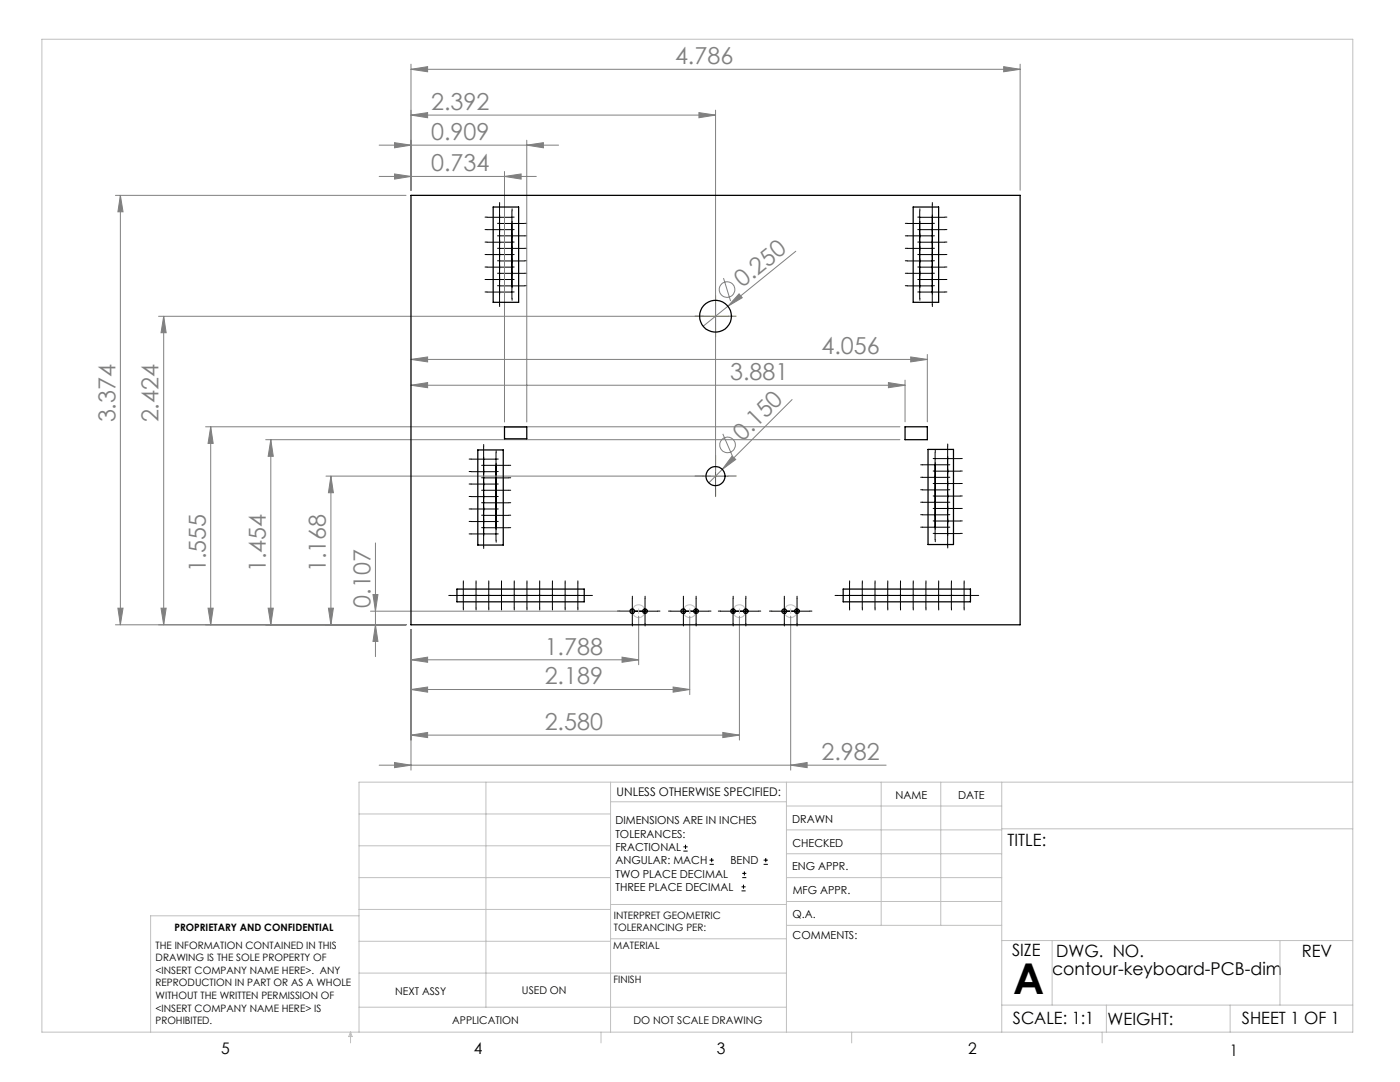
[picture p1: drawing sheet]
<svg xmlns="http://www.w3.org/2000/svg" width="279mm" height="216mm" viewBox="0 0 279 216" stroke-linecap="round" stroke-linejoin="round" font-family="sans-serif">
<g fill="none" stroke="#808080" stroke-width=".2">
<path d="M82 13.8l3.3-.5v1zM82 12.8v25.2M82 13.8h121.6M200.3 13.3l3.3 .5-3.3 .5zM203.6 12.8v25.2M23 39h58M24 39v85.7M24 39l.6 3.3h-1.1zM75.7 35.2h31.3M75.7 29h35.8M78.7 34.7l3.3 .5-3.3 .5zM78.7 28.5l3.3 .5-3.3 .5z"/>
<path d="M82 23l3.3-.5v1zM82 23h60.8M100.7 35.2l3.3-.5v1zM100.7 34.2v50M105.1 29l3.3-.5v1zM105.1 28v56.2M139.5 22.5l3.3 .5-3.3 .5zM142.8 22v72M144.4 55.5l1.4 4.6M147.5 58.6l.6 .8-2.8 1.7zM158.8 50.1l-13.5 11M31.6 63.1h110.2"/>
<path d="M32.7 63.1v61.6M32.7 63.1l.5 3.3h-1.1zM82 76.9l3.3-.6v1.1zM82 71.7l3.3-.5v1zM82 76.9h98.6M82 71.7h103.1M145.3 61.1l-5 4M158.1 79.7l-14 14M177.3 76.3l3.3 .6-3.3 .5zM180.6 75.8v8.4M181.8 71.2l3.3 .5-3.3 .5zM185.1 70.7v13.5"/>
<path d="M41 85.2h138.6M42.1 85.2v39.5M42.1 85.2l.4 3.3h-1zM53 87.7h126.6M54 87.7l.5 3.4h-1zM54 87.7v37M65.1 95h76.7M66 95v29.7M66 95l.5 3.3h-1zM144.1 93.7l-2.6 2.6M144.3 86.6l1.9 4.4M146.1 91l.7 .7-2.7 2z"/>
<path d="M74.4 118.6h1l-.5 3.4zM74.9 108.3v22.7M23 124.7h58M23.5 121.4h1.1l-.6 3.3zM32.1 121.4h1.1l-.5 3.3zM41.5 121.4h1l-.4 3.3zM53.5 121.4h1l-.5 3.3zM65.5 121.4h1l-.5 3.3zM73.9 122h52.5M74.9 124.7l.5 3.3h-1zM82 131.7l3.3-.6v1.1zM82 137.6l3.3-.5v1z"/>
<path d="M82 125.7v28M82 131.7h45.5M82 137.6h55.7M124.1 131.1l3.4 .6-3.4 .5zM127.5 122.9v9.7M134.3 137.1l3.4 .5-3.4 .5zM137.7 122.9v15.7M147.6 122.9v24.8M157.8 122.9v30.8M75.7 152.7h101.1M78.7 152.2l3.3 .5-3.3 .5zM82 146.7l3.3-.5v1z"/>
<path d="M82 146.7h65.6M144.3 146.2l3.3 .5-3.3 .5zM157.8 152.7l3.3-.5v1z"/>
<circle cx="145.1" cy="57.8" r="1.56"/>
<circle cx="145.2" cy="88.8" r="1.56"/>
</g>
<g fill="none" stroke="#000" stroke-width=".2">
<path d="M97.2 43.4h5M97.2 45.8h5M97.2 48.3h5M97.2 50.8h5M97.2 53.3h5M97.2 55.8h5M97.2 58.3h5M99.7 40.9v19.9M99.7 52.1h5M99.7 49.6h5M99.7 47.1h5M99.7 44.6h5"/>
<path d="M99.7 57h5M99.7 54.5h5M102.2 42.1v17.4M181 52.1h5.1M181 49.6h5.1M181 47.1h5.1M181 44.6h5.1M181 57h5.1M181 54.5h5.1M183.6 43.4h5M183.6 45.8h5M183.6 48.3h5"/>
<path d="M183.6 50.8h5M183.6 53.3h5M183.6 55.8h5M183.6 58.3h5M183.6 42.1v17.4M186.1 40.9v19.9M94 91.6h5M94 94.1h5M94 96.6h5M94 99.1h5M96.5 92.9h5M96.5 95.4h5"/>
<path d="M96.5 97.8h5M96.5 89.1v19.9M99 90.3v17.5M184.1 92.7h5M184.1 97.8h5M184.1 95.3h5M186.6 90.3v17.4M186.6 91.5h5M186.6 94h5M186.6 96.5h5M186.6 99h5M189.1 89v19.9"/>
<path d="M90 118.8h27.8M92.5 116.3v5M94 101.6h5M94 104.1h5M94 106.5h5M95 116.3v5M96.5 100.3h5M96.5 102.8h5M96.5 105.3h5M97.5 116.3v5M100.1 116.3v5M102.6 116.3v5"/>
<path d="M105.2 116.3v5M107.7 116.3v5M110.2 116.3v5M112.8 116.3v5M115.3 116.3v5M126.2 119.5v5M128.7 119.5v5M136.4 119.5v5M138.9 119.5v5M146.3 119.5v5M148.8 119.5v5M156.5 119.5v5"/>
<path d="M159.1 119.5v5M167 118.8h27.9M169.5 116.3v5M172.1 116.3v5M174.6 116.3v5M177.2 116.3v5M179.7 116.3v5M182.2 116.3v5M184.1 100.2h5M184.1 102.7h5M184.1 105.2h5M184.8 116.3v5"/>
<path d="M186.6 101.5h5M186.6 106.5h5M186.6 104h5M187.3 116.3v5M189.9 116.3v5M192.4 116.3v5M123.7 122h7.5M133.9 122h7.5M143.8 122h7.5M154 122h7.5M136.4 169.8h.8M136.4 169h.8"/>
<path d="M136.8 168.6v.8M141.6 172.5h.9M141.6 171.6h.9M142 171.2v.8M148 177.8h.8M148 177h.8M148.1 175.1h.8M148.1 174.3h.8M148.4 176.5v.8M148.6 173.9v.8M152.4 172.5h.8M152.4 171.6h.8"/>
<path d="M152.8 171.2v.8"/>
</g>
<g fill="none" stroke="#c0c0c0" stroke-width=".2">
<path d="M8.4 7.8h261.6v198.2h-261.6zM127.5 121.5v.9M137.7 121.5v.9M147.6 121.5v.9M157.8 121.5v.9M97 156.1v44.9M121.8 156.1v49.9M121.8 160h35.2M157 156.1v49.9M175.9 156.1v28.5M187.7 156.1v28.5M199.9 156.1v49.9"/>
<path d="M270 156.1h-198.4v49.9M71.6 175.1h50.2M71.6 168.8h50.2M71.6 162.4h50.2M157 170.4h42.9M157 165.6h42.9M157 160.8h42.9M157 175.1h42.9M157 179.9h42.9M199.9 165.4h70.1M71.6 194.2h85.4M71.6 187.8h50.2"/>
<path d="M71.6 181.5h50.2M71.6 182.7h-41.5v23.3M121.8 187.3h35.2M121.8 180.5h35.2M157 184.6h42.9M199.9 187.7h70.1M210 187.7v12.9M255.4 187.7v12.9M70 206v2.1M70 206l.3 .8h-.7zM71.6 201h85.4M119.9 206v2.1"/>
<path d="M170 206v2.1M199.9 200.6h70.1M220 206v2.1M220.8 200.6v5.4M245.5 200.6v5.4"/>
<circle cx="127.4" cy="122" r="1.27"/>
<circle cx="137.6" cy="122" r="1.28"/>
<circle cx="147.6" cy="122" r="1.28"/>
<circle cx="157.8" cy="122" r="1.28"/>
</g>
<g fill="none" stroke="#000" stroke-width=".2" stroke-dasharray="15.2 1.3 1.3 1.3">
<path d="M97.2 43.3h-.4M97.2 45.8h-.4M97.2 48.3h-.4M97.2 50.8h-.4M97.2 53.3h-.4M97.2 55.8h-.4M97.2 58.3h-.4M99.7 52h-.4M99.7 49.5h-.4M99.7 47.1h-.4M99.7 44.6h-.4M99.7 57h-.4"/>
<path d="M99.7 54.5h-.4M99.7 40.8v-.4M99.7 45.8v.4M99.7 43.3v-.4M99.7 48.3v.4M99.7 45.8v-.4M99.7 50.8v.4M99.7 48.3v-.4M99.7 53.3v.4M99.7 50.8v-.4M99.7 55.8v.4M99.7 53.3v-.4"/>
<path d="M99.7 58.3v.4M99.7 55.8v-.4M102.2 49.5v-.4M102.2 54.5v.4M102.2 47v-.4M102.2 52v.5M102.2 44.6v-.4M102.2 49.6v.4M102.2 42.1v-.4M102.2 47.1v.4M102.2 54.5v-.4M102.2 59.5v.4"/>
<path d="M102.2 52v-.4M102.2 57v.4M102.2 43.3h.4M102.2 45.8h.4M102.2 48.3h.4M102.2 50.8h.4M102.2 53.3h.4M102.2 55.8h.4M102.2 58.3h.4M104.7 52h.4M104.7 49.5h.4M104.7 47.1h.4"/>
<path d="M104.7 44.6h.4M104.7 57h.4M104.7 54.5h.4M181.1 44.6h-.4M181.1 47.1h-.4M181.1 49.5h-.4M181.1 57h-.4M181.1 54.5h-.4M181.1 52h-.4M183.6 43.3h-.4M183.6 45.8h-.4M183.6 48.3h-.4"/>
<path d="M183.6 50.8h-.4M183.6 53.3h-.4M183.6 55.8h-.4M183.6 58.3h-.4M183.6 42.1v-.4M183.6 47.1v.4M183.6 44.6v-.4M183.6 49.6v.4M183.6 47v-.4M183.6 52v.5M183.6 54.5v-.4M183.6 59.5v.4"/>
<path d="M183.6 52v-.4M183.6 57v.4M183.6 49.5v-.4M183.6 54.5v.4M186.1 40.8v-.4M186.1 45.8v.4M186.1 43.3v-.4M186.1 48.3v.4M186.1 45.8v-.4M186.1 50.8v.4M186.1 48.3v-.4M186.1 53.3v.4"/>
<path d="M186.1 50.8v-.4M186.1 55.8v.4M186.1 53.3v-.4M186.1 58.3v.4M186.1 55.8v-.4M186.1 44.6h.4M186.1 47.1h.4M186.1 49.5h.4M186.1 57h.4M186.1 54.5h.4M186.1 52h.4M188.6 43.3h.4"/>
<path d="M188.6 45.8h.4M188.6 48.3h.4M188.6 50.8h.4M188.6 53.3h.4M188.6 55.8h.4M188.6 58.3h.4M99.7 60.8v.4M186.1 60.8v.4M94 91.6h-.4M94 94.1h-.4M94 96.6h-.4M94 99.1h-.4"/>
<path d="M96.5 92.8h-.4M96.5 95.3h-.4M96.5 97.8h-.4M96.5 89.1v-.4M96.5 94.1v.4M96.5 91.6v-.4M96.5 96.6v.4M96.5 94.1v-.4M96.5 99.1v.4M96.5 96.6v-.4M96.5 99.1v-.4M99 90.3v-.4"/>
<path d="M99 95.3v.5M99 92.8v-.4M99 97.8v.4M99 95.3v-.4M99 97.8v-.4M99 91.6h.4M99 94.1h.4M99 96.6h.4M99 99.1h.4M101.5 92.8h.4M101.5 95.3h.4M101.5 97.8h.4"/>
<path d="M184.1 92.7h-.4M184.1 97.7h-.4M184.1 95.2h-.4M186.6 91.5h-.4M186.6 94h-.4M186.6 96.5h-.4M186.6 99h-.4M186.6 90.2v-.4M186.6 95.2v.5M186.6 95.2v-.4M186.6 92.7v-.4M186.6 97.7v.4"/>
<path d="M186.6 97.7v-.4M189.1 89v-.4M189.1 94v.4M189.1 91.5v-.4M189.1 96.5v.4M189.1 94v-.4M189.1 99v.4M189.1 96.5v-.4M189.1 99v-.4M189.1 92.7h.5M189.1 97.7h.5M189.1 95.2h.5"/>
<path d="M191.6 91.5h.4M191.6 94h.4M191.6 96.5h.4M191.6 99h.4M90 118.8h-.4M92.5 116.3v-.4M92.5 118.8h-.4M94 101.6h-.4M94 104h-.4M94 106.5h-.4M95 118.8h.4M95 116.3v-.4"/>
<path d="M95 118.8h-.4M96.5 100.3h-.4M96.5 102.8h-.4M96.5 105.3h-.4M96.5 101.6v.4M96.5 104.1v.4M96.5 101.5v-.4M96.5 106.5v.5M96.5 104v-.4M96.5 109v.4M97.5 118.8h.4M97.5 116.3v-.4"/>
<path d="M97.6 118.8h-.4M99 100.3v.4M99 102.8v.4M99 100.3v-.4M99 105.3v.4M99 102.8v-.4M99 107.8v.4M99 101.6h.4M99 104h.4M99 106.5h.4M100 118.8h.5M100.1 116.3v-.4"/>
<path d="M100.1 118.8h-.4M101.5 100.3h.4M101.5 102.8h.4M101.5 105.3h.4M102.6 118.8h.4M102.6 116.3v-.4M102.7 118.8h-.4M105.1 118.8h.4M105.2 116.3v-.4M105.2 118.8h-.4M107.7 118.8h.4M107.7 116.3v-.4"/>
<path d="M107.7 118.8h-.4M110.2 118.8h.4M110.2 116.3v-.4M110.3 118.8h-.4M112.7 118.8h.5M112.8 116.3v-.4M112.8 118.8h-.4M115.3 118.8h.4M115.3 116.3v-.4M117.8 118.8h.4M126.2 119.4v-.4M128.7 119.4v-.4"/>
<path d="M136.4 119.4v-.4M138.9 119.4v-.4M146.3 119.4v-.4M148.9 119.4v-.4M156.5 119.4v-.4M159.1 119.4v-.4M167.1 118.8h-.4M169.6 116.3v-.4M169.6 118.8h-.4M172.1 118.8h.4M172.1 116.3v-.4M172.1 118.8h-.4"/>
<path d="M174.6 118.8h.4M174.6 116.3v-.4M174.7 118.8h-.4M177.1 118.8h.4M177.2 116.3v-.4M177.2 118.8h-.4M179.7 118.8h.4M179.7 116.3v-.4M179.8 118.8h-.4M182.2 118.8h.4M182.3 116.3v-.4M182.3 118.8h-.4"/>
<path d="M184.1 100.2h-.4M184.1 102.7h-.4M184.1 105.2h-.4M184.8 118.8h.4M184.8 116.3v-.4M184.8 118.8h-.4M186.6 101.5h-.4M186.6 106.4h-.4M186.6 103.9h-.4M186.6 100.2v.4M186.6 102.7v.4M186.6 100.2v-.4"/>
<path d="M186.6 105.2v.4M186.6 102.7v-.4M186.6 107.7v.4M187.3 118.8h.4M187.3 116.3v-.4M187.4 118.8h-.4M189.1 101.5v.4M189.1 104v.4M189.1 103.9v-.4M189.1 108.9v.4M189.1 101.4v-.4M189.1 106.4v.5"/>
<path d="M189.1 100.2h.5M189.1 102.7h.5M189.1 105.2h.5M189.8 118.8h.4M189.9 116.3v-.4M189.9 118.8h-.4M191.6 101.5h.4M191.6 106.4h.4M191.6 103.9h.4M192.4 118.8h.4M192.4 116.3v-.4M194.9 118.8h.4"/>
<path d="M92.5 121.3v.4M95 121.3v.4M97.5 121.3v.4M100.1 121.3v.4M102.6 121.3v.4M105.2 121.3v.4M107.7 121.3v.4M110.2 121.3v.4M112.8 121.3v.4M115.3 121.3v.4M123.7 121.9h-.5M126.2 124.4v.5"/>
<path d="M126.2 121.9h-.4M128.7 121.9h.5M128.7 124.4v.5M131.2 121.9h.5M133.9 121.9h-.5M136.4 124.4v.5M136.4 121.9h-.4M138.9 121.9h.5M138.9 124.4v.5M141.4 121.9h.5M143.8 121.9h-.5M146.3 124.4v.5"/>
<path d="M146.4 121.9h-.5M148.8 121.9h.5M148.9 124.4v.5M151.4 121.9h.4M154 121.9h-.4M156.5 124.4v.5M156.6 121.9h-.5M159 121.9h.5M159.1 124.4v.5M161.6 121.9h.4M169.6 121.3v.4M172.1 121.3v.4"/>
<path d="M174.6 121.3v.4M177.2 121.3v.4M179.7 121.3v.4M182.3 121.3v.4M184.8 121.3v.4M187.3 121.3v.4M189.9 121.3v.4M192.4 121.3v.4"/>
</g>
<path d="M140.3 63.1h-1.6M142.8 60.6v-1.6M142.8 65.6v1.6M145.3 63.1h1.6M140.3 95h-1.6M142.8 92.5v-1.6M142.8 97.5v1.6M145.3 95h1.6" fill="none" stroke="#808000" stroke-width=".2" stroke-dasharray="15.2 1.3 1.3 1.3"/>
<path d="M140.3 63.1h5M142.8 60.6v5M140.3 95h5M142.8 92.5v5" fill="none" stroke="#808000" stroke-width=".2"/>
<g fill="#808080">
<path d="M147.5 58.6l.6 .8-2.8 1.7z"/>
<path d="M146.1 91l.7 .7-2.7 2z"/>
<path d="M124.1 131.1l3.4 .6-3.4 .5zM82 131.7l3.3-.6v1.1zM134.3 137.1l3.4 .5-3.4 .5zM82 137.6l3.3-.5v1zM144.3 146.2l3.3 .5-3.3 .5zM82 146.7l3.3-.5v1zM157.8 152.7l3.3-.5v1zM78.7 152.2l3.3 .5-3.3 .5z"/>
<path d="M74.4 118.6h1l-.5 3.4zM74.9 124.7l.5 3.3h-1z"/>
<path d="M139.5 22.5l3.3 .5-3.3 .5zM82 23l3.3-.5v1z"/>
<path d="M82 13.8l3.3-.5v1zM200.3 13.3l3.3 .5-3.3 .5zM78.7 34.7l3.3 .5-3.3 .5zM100.7 35.2l3.3-.5v1zM78.7 28.5l3.3 .5-3.3 .5zM105.1 29l3.3-.5v1zM82 76.9l3.3-.6v1.1zM177.3 76.3l3.3 .6-3.3 .5zM82 71.7l3.3-.5v1zM181.8 71.2l3.3 .5-3.3 .5z"/>
<path d="M32.1 121.4h1.1l-.5 3.3zM32.7 63.1l.5 3.3h-1.1zM65.5 121.4h1l-.5 3.3zM66 95l.5 3.3h-1zM53.5 121.4h1l-.5 3.3zM54 87.7l.5 3.4h-1zM41.5 121.4h1l-.4 3.3zM42.1 85.2l.4 3.3h-1z"/>
<path d="M24 39l.6 3.3h-1.1zM23.5 121.4h1.1l-.6 3.3z"/>
</g>
<g fill="none" stroke="#000" stroke-width=".25">
<path d="M82 39h121.6v85.7h-121.6zM98.4 41.3h5.1v19h-5.1zM182.2 41.3h5.1v19h-5.1zM95.4 89.8h5v19h-5zM100.7 85.2h4.4v2.4h-4.4zM180.6 85.2h4.5v2.5h-4.5zM185.2 89.7h5.1v19h-5.1zM91.2 117.5h25.4v2.6h-25.4zM168.3 117.5h25.4v2.6h-25.4zM126.3 121.5v.9M128.6 121.5l.1 .3-.1 .6M136.5 121.5v.9"/>
<path d="M138.8 121.5l.1 .5-.1 .4M146.4 121.5l-.1 .3 .1 .6M148.8 121.5v.9M156.6 121.5v.9M159 121.5l.1 .5-.1 .4"/>
<circle cx="142.8" cy="63.1" r="3.2"/>
<circle cx="142.8" cy="95" r="1.91"/>
<circle cx="126.2" cy="122" r=".46"/>
<circle cx="128.7" cy="122" r=".46"/>
<circle cx="136.4" cy="122" r=".47"/>
<circle cx="138.9" cy="122" r=".47"/>
<circle cx="146.3" cy="122" r=".46"/>
<circle cx="148.8" cy="122" r=".46"/>
<circle cx="156.5" cy="122" r=".47"/>
<circle cx="159.1" cy="122" r=".47"/>
</g>
<text font-size="8.5" x="202.2" y="198.3">A</text>
<g font-size="4.7" fill="#808080">
<text x="134.7" y="12.8">4.786</text>
<text x="86" y="21.9">2.392</text>
<text x="86" y="27.9">0.909</text>
<text x="86" y="34.2">0.734</text>
<text x="148.2" y="57.5" transform="rotate(-39 148.2 57.5)">0.250</text>
<text x="163.9" y="70.7">4.056</text>
<text x="145.7" y="75.8">3.881</text>
<text x="23" y="84.3" transform="rotate(-90 23 84.3)">3.374</text>
<text x="31.7" y="84.3" transform="rotate(-90 31.7 84.3)">2.424</text>
<text x="148.2" y="88.2" transform="rotate(-45 148.2 88.2)">0.150</text>
<text x="41" y="114.1" transform="rotate(-90 41 114.1)">1.555</text>
<text x="53" y="114.1" transform="rotate(-90 53 114.1)">1.454</text>
<text x="65" y="114.1" transform="rotate(-90 65 114.1)">1.168</text>
<text x="73.9" y="121.2" transform="rotate(-90 73.9 121.2)">0.107</text>
<text x="108.7" y="130.6">1.788</text>
<text x="108.7" y="136.6">2.189</text>
<text x="108.7" y="145.6">2.580</text>
<text x="163.9" y="151.6">2.982</text>
</g>
<text font-size="3.5" x="210" y="194.6">contour-keyboard-PCB-dim</text>
<g font-size="3.4">
<text x="201.1" y="168.8">TITLE:</text>
<text x="202" y="190.8">SIZE</text>
<text x="210.8" y="190.9">DWG. NO.</text>
<text x="259.8" y="191">REV</text>
<text x="202.1" y="204.4">SCALE: 1:1</text>
<text x="221" y="204.5">WEIGHT:</text>
<text x="247.8" y="204.4">SHEET 1 OF 1</text>
</g>
<g font-size="3.2">
<text x="44.2" y="210.4">5</text>
<text x="94.6" y="210.3">4</text>
<text x="143.1" y="210.4">3</text>
<text x="193.2" y="210.3">2</text>
<text x="245.4" y="210.6">1</text>
</g>
<text font-size="2.4" x="123.1" y="158.9">UNLESS OTHERWISE SPECIFIED:</text>
<g font-size="2.2">
<text x="178.7" y="159.4">NAME</text>
<text x="191.2" y="159.4">DATE</text>
<text x="122.8" y="164.5">DIMENSIONS ARE IN INCHES</text>
<text x="122.8" y="167.1">TOLERANCES:</text>
<text x="158.1" y="164.2">DRAWN</text>
<text x="122.8" y="169.8">FRACTIONAL</text>
<text x="122.8" y="172.5">ANGULAR: MACH</text>
<text x="145.8" y="172.5">BEND</text>
<text x="158.1" y="173.7">ENG APPR.</text>
<text x="158.2" y="169.1">CHECKED</text>
<text x="122.8" y="175.1">TWO PLACE DECIMAL</text>
<text x="122.8" y="177.8">THREE PLACE DECIMAL</text>
<text x="158.2" y="178.4">MFG APPR.</text>
<text x="158.2" y="183.2">Q.A.</text>
<text x="158.2" y="187.4">COMMENTS:</text>
</g>
<g font-size="2.1">
<text x="78.8" y="198.5">NEXT ASSY</text>
<text x="104.2" y="198.4">USED ON</text>
<text x="90.2" y="204.3">APPLICATION</text>
<text x="126.4" y="204.3">DO NOT SCALE DRAWING</text>
</g>
<g font-size="2">
<text x="34.8" y="185.7">PROPRIETARY AND CONFIDENTIAL</text>
<text x="122.5" y="183.3">INTERPRET GEOMETRIC</text>
<text x="122.5" y="185.9">TOLERANCING PER:</text>
<text x="31.1" y="189.3">THE INFORMATION CONTAINED IN THIS</text>
<text x="31.1" y="191.8">DRAWING IS THE SOLE PROPERTY OF</text>
<text x="122.4" y="189.4">MATERIAL</text>
<text x="31.1" y="194.3">&lt;INSERT COMPANY NAME HERE&gt;. ANY</text>
<text x="31.1" y="196.8">REPRODUCTION IN PART OR AS A WHOLE</text>
<text x="122.4" y="196.2">FINISH</text>
<text x="31.1" y="199.4">WITHOUT THE WRITTEN PERMISSION OF</text>
<text x="31.1" y="201.9">&lt;INSERT COMPANY NAME HERE&gt; IS</text>
<text x="31.1" y="204.4">PROHIBITED.</text>
</g>
</svg>
